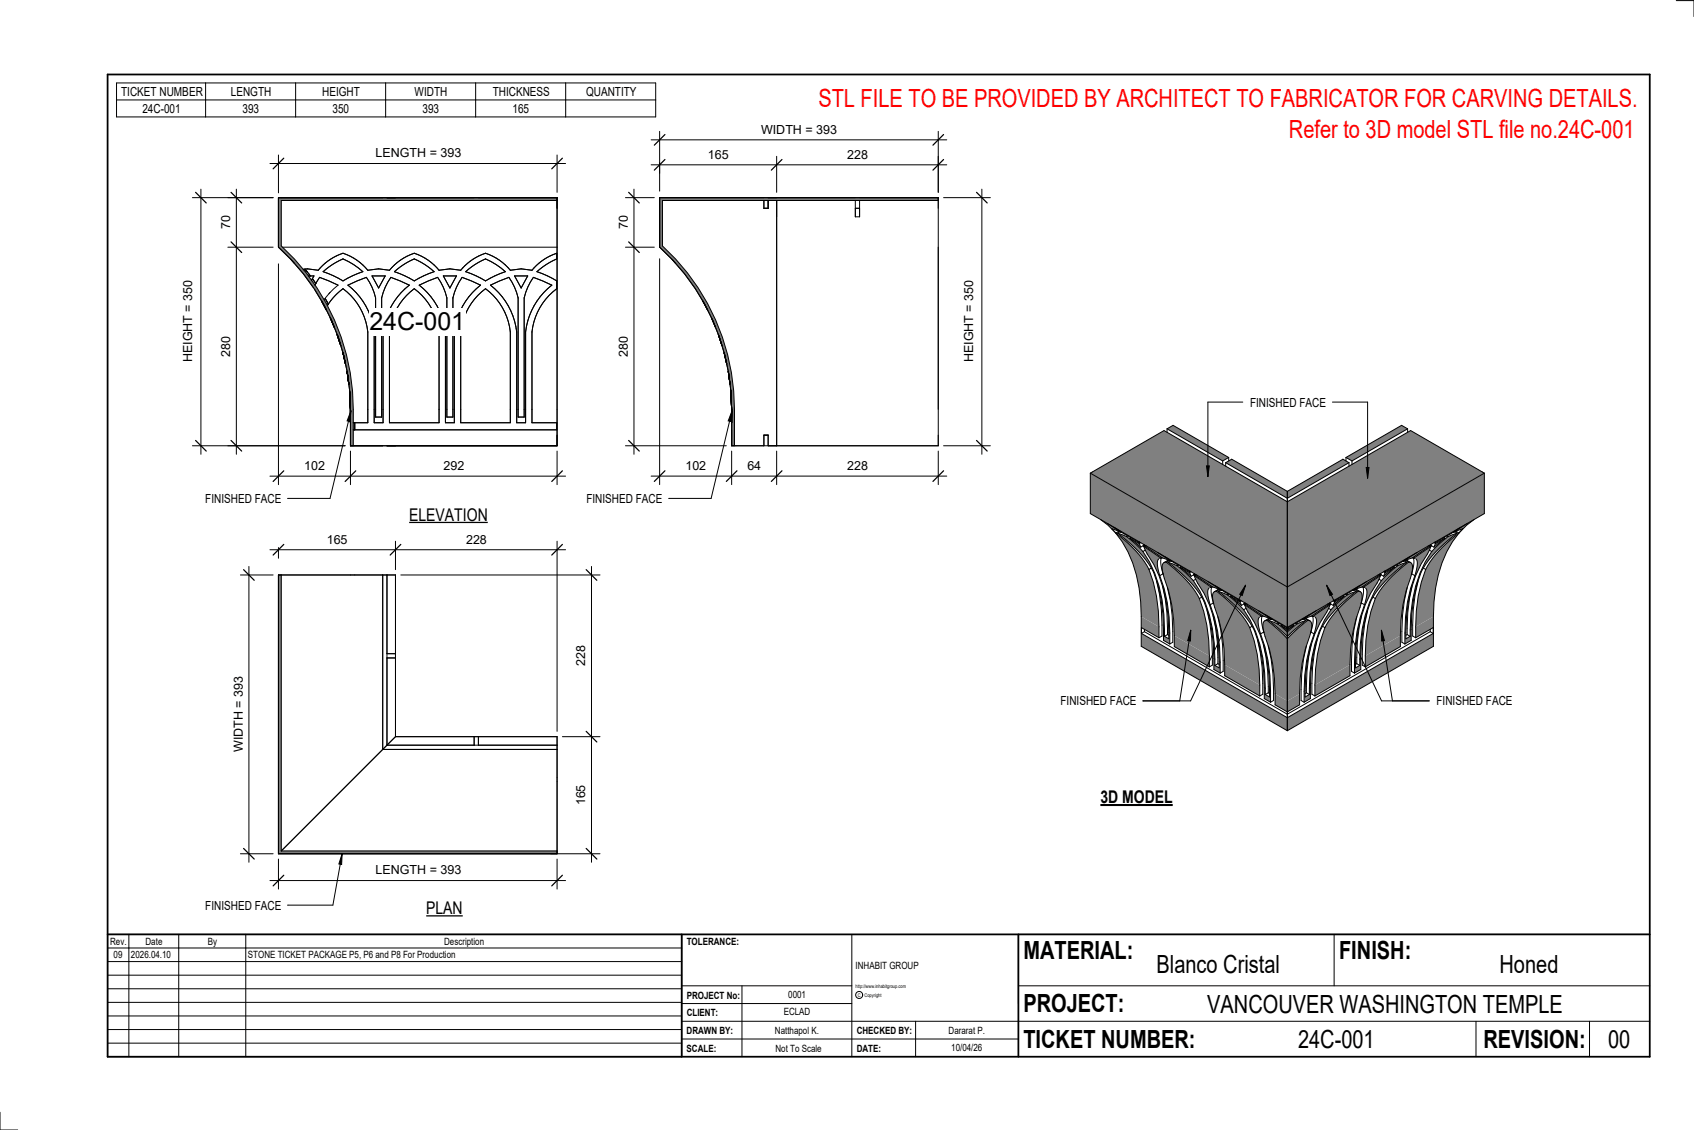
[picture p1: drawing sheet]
<svg xmlns="http://www.w3.org/2000/svg" width="914mm" height="610mm" viewBox="0 0 914 610" stroke-linecap="round" stroke-linejoin="round" font-family="sans-serif">
<g fill="#808080">
<path d="M589 255l106 62v21l-106-61z"/>
<path d="M695 317l106-62v22l-106 61z"/>
<path d="M589 255l106 62v-46l-67-39zM662 250l33 19v-4l-30-17zM630 231l30 18 3-2-30-18z"/>
<path d="M683 335a9 9 0 0 0 0 8 83 83 0 0 1 5 31l7 4v-33l-11-10zM672 326v2a74 74 0 0 1 13 45h1a98 98 0 0 0-6-34l-1-5 1-1h1zM658 319a65 65 0 0 1 19 21 83 83 0 0 1 5 31h1a68 68 0 0 0-14-44 28 28 0 0 0-11-8zM655 319a9 9 0 0 0 1 9 83 83 0 0 1 5 31l19 11a65 65 0 0 0-8-36 73 73 0 0 0-15-15zM645 311v1a74 74 0 0 1 13 45h1a98 98 0 0 0-7-34v-5l1-1h1zM631 303a65 65 0 0 1 19 21 83 83 0 0 1 5 31l1 1a68 68 0 0 0-14-45 28 28 0 0 0-11-8zM628 304a9 9 0 0 0 0 8 83 83 0 0 1 6 31l19 11a65 65 0 0 0-8-35 71 71 0 0 0-16-16zM685 335l10 8v-2a18 18 0 0 0-10-6zM617 295l1 1a74 74 0 0 1 13 45v1a101 101 0 0 0-6-35v-4v-1l2-1zM691 337l4 3v-1zM603 288a65 65 0 0 1 20 21 83 83 0 0 1 5 31h1a72 72 0 0 0-12-42l-4-5a17 17 0 0 0-10-5zM683 332l12 7zM602 288a67 67 0 0 1 14 45l10 5a65 65 0 0 0-8-35 69 69 0 0 0-16-15zM672 326l10 6 5 2-8-5zM664 322l6 5-1-2zM656 316l14 8zM644 310l11 7 4 2-7-6zM637 306l6 5-1-2zM629 300l13 8zM617 294l10 7 5 2-8-5zM610 290l6 5-1-2zM602 285l13 7zM594 280l6 5 5 2z"/>
<path d="M616 333v16l79 45v-7l-79-45v-3l10 5v-6zM688 374v6l7 4v-6zM682 371v6l4 2v-6h-1v3l-2-1v-4zM661 359v6l19 10v-5zM655 355v6l4 2v-6h-1v3l-2-1v-3zM634 343v6l19 11v-6zM628 340v5l3 2v-5v-1v4l-2-2v-3z"/>
<path d="M695 271v46l106-62-40-23zM695 265v4l33-19-3-2zM727 247l3 2 30-18-3-2z"/>
<path d="M696 343l-1 2v33l7-4a97 97 0 0 1 6-34v-4l-1-1h-1zM709 333h1a10 10 0 0 1-1 9 83 83 0 0 0-5 31 74 74 0 0 1 13-45l1-2zM720 327a68 68 0 0 0-13 44 64 64 0 0 1 8-35 76 76 0 0 1 17-17 21 21 0 0 0-12 8zM724 327a41 41 0 0 0-13 26l-1 17 19-11a97 97 0 0 1 6-34v-5l-1-1h-1zM736 317h1a10 10 0 0 1 0 9 83 83 0 0 0-6 31h1a74 74 0 0 1 13-45v-1zM747 311a68 68 0 0 0-13 45l1-1a64 64 0 0 1 7-35 77 77 0 0 1 17-17 21 21 0 0 0-12 8zM751 311a41 41 0 0 0-13 26l-1 17 19-11a97 97 0 0 1 6-34v-4v-1l-2-1zM695 341v2l10-8a18 18 0 0 0-10 6zM763 301l1 1a10 10 0 0 1 0 9 83 83 0 0 0-6 31l1-1a74 74 0 0 1 13-45v-1zM695 339v1l3-3zM775 296a68 68 0 0 0-14 44h1a64 64 0 0 1 8-36 77 77 0 0 1 16-16 21 21 0 0 0-11 8zM695 338v1l12-7zM778 295a41 41 0 0 0-12 27l-2 16 10-5a70 70 0 0 1 14-45zM703 334l5-2 10-6h-2zM720 325v2l5-5zM720 324l14-8zM730 319l3-2a14 14 0 0 0 7-4l5-3h-1zM748 309l-1 2 6-5zM747 308l14-8zM757 303l5-2 11-7-2 1zM775 293l-1 2 6-5zM775 292l13-7zM785 287l5-2 6-5z"/>
<path d="M695 387v7l79-45v-16l-10 5v6l10-5v3zM695 378v6l7-4v-6zM704 373v6l3-2v-6v4l-3 1v-3zM710 370v5l19-10v-6zM731 357v6l4-2v-6l-1 1v3l-2 1v-3zM737 354v6l19-11v-6zM758 342v5l4-2v-5h-1v3l-2 2v-4z"/>
</g>
<g fill="none" stroke="#000" stroke-width=".54">
<path d="M630 231l3-2 30 18M630 231v2M630 231l30 18M760 231l-3-2-30 18M760 231v2M760 231l-30 18M589 255v22l106 61 106-61v-22M589 255l39-23 67 39 66-39 40 23M589 255l106 62 106-62M660 249v2M662 250l33 19 33-19M662 250l3-2 30 17"/>
<path d="M662 250v1M663 247l-3 2M663 247v2M727 247l3 2M727 247v2M728 250l-3-2-30 17M728 250v1M730 249v2M695 265v74M594 280a52 52 0 0 1 21 37l1 8v24l79 45M598 282l7 5M600 285l2 3"/>
<path d="M600 285h.1M600 285l5 2M601 284l14 9M602 288a61 61 0 0 1 18 19M603 288l5 1M603 288a65 65 0 0 1 20 21 88 88 0 0 1 5 36l3 2M604 287l-2 1M604 287l-1 1M605 287h.1M608 289l9 9M609 289h-1M610 290l6 5"/>
<path d="M610 290l5 3M610 290h.1M615 292v1M615 293l1 2M616 293h-1M617 298a73 73 0 0 1 12 45M617 294l1 1M617 294l5 3a19 19 0 0 0 9 5l1 1M617 294l2 1M617 294l-1 1M617 295l10 6M617 295l1 1a75 75 0 0 1 13 49l-2-2"/>
<path d="M618 294h.1M618 294h-1M618 295h-1M618 297l-1 1M625 298l7 5M765 298l-8 5M772 297l1 1M772 295h.1M772 294h1M772 294h.1M772 295v1a75 75 0 0 0-13 49l2-2M772 295l-9 6"/>
<path d="M772 294l2 1M773 294l-6 3a19 19 0 0 1-8 5l-2 1M773 294l-2 1M773 294l-1 1M773 298a73 73 0 0 0-12 45M774 293h1M775 292v1M775 293l-1 2M779 290h1M780 290l-6 5M780 290l-5 3M781 289h1"/>
<path d="M782 289l-9 9M784 287h1M785 287l2 1M786 287l1 1M787 288a65 65 0 0 0-20 21 88 88 0 0 0-5 36l-4 2M787 288l-5 1M787 288a61 61 0 0 0-17 19M788 284l-13 9M789 285l-4 2M790 285h.1M790 285l-3 3M792 282l-7 5"/>
<path d="M796 280a52 52 0 0 0-21 37l-1 8v24l-79 45M620 307a88 88 0 0 1 6 37M621 306l-1 1M624 314a103 103 0 0 1 3 29l-1 1M625 302a10 10 0 0 0 1 9M626 311a88 88 0 0 1 5 36M627 301h-1M627 301v3l1 6M627 301h.1M628 316a97 97 0 0 1 2 26M628 310l-2 1M628 310h.1"/>
<path d="M629 300l13 8M629 303a61 61 0 0 1 18 20M629 303a2.7 2.7 0 0 0-2 5l1 2a92 92 0 0 1 6 39l19 11M630 302h.1M630 317a103 103 0 0 1 3 29l-2 1M630 302l-2 2M630 303l5 2M630 303a65 65 0 0 1 20 21 88 88 0 0 1 5 37l4 2M631 302h-1M631 302l-2 1M632 303h-2M633 303h-1"/>
<path d="M635 305l9 8M636 305h-1M637 306l6 5M637 306l5 3M638 306h-1M642 308h.1M642 309l1 2M643 308l-1 1M644 313a73 73 0 0 1 12 46M644 310l1 1M644 310h2M644 310l5 3a19 19 0 0 0 9 5l1 1"/>
<path d="M645 310l-2 1M645 311l9 6M645 311v1a75 75 0 0 1 13 48l-2-1M645 310h.1M645 310h-1M645 310v1M645 312l-1 1M652 314l7 5M653 317a10 10 0 0 0 0 9M654 317h-1M654 317v2l1 6M654 317h.1"/>
<path d="M656 316l13 8M657 319a61 61 0 0 1 18 20M657 319a2.7 2.7 0 0 0-2 4v3a92 92 0 0 1 6 39l19 10M657 318h.1M657 318l-2 1M658 319l5 2M658 319a65 65 0 0 1 19 21 88 88 0 0 1 5 37l4 2M658 318h-1M658 318l-1 1M659 318l-1 1M660 318l-1 1M730 318v1"/>
<path d="M731 318l1 1M731 318l2 1M732 318h.1M732 319a65 65 0 0 0-19 21 88 88 0 0 0-6 37l-3 2M732 319l-5 2M732 318l2 1M732 318h1M733 319a2.7 2.7 0 0 1 2 4v3a92 92 0 0 0-6 39l-19 10M733 319a61 61 0 0 0-18 20M734 316l-13 8M735 317h1M736 317v2l-1 6"/>
<path d="M736 317h1M737 317a10 10 0 0 1 0 9M738 314l-8 5M744 312l2 1M745 310v1M745 310h.1M745 311v1a75 75 0 0 0-13 48l2-1M745 311l-9 6M745 310l2 1M745 310l-5 3a19 19 0 0 1-8 5l-2 1M745 310h-1M746 310l-1 1"/>
<path d="M746 313a73 73 0 0 0-12 46M747 308l1 1M748 308h.1M748 309l-1 2M752 306h1M753 306l-6 5M753 306l-5 3M754 305h.1M754 305l-8 8M757 303h.1M758 303h1M759 302l1 1"/>
<path d="M759 302h1M759 303a65 65 0 0 0-19 21 88 88 0 0 0-5 37l-4 2M759 303l-5 2M760 302l1 2M760 317a103 103 0 0 0-3 29l1 1M760 302h.1M760 303a2.7 2.7 0 0 1 2 5v2a92 92 0 0 0-6 39l-19 11M760 303a61 61 0 0 0-18 20M761 300l-13 8M762 310l2 1M762 310h.1M762 316a97 97 0 0 0-2 26"/>
<path d="M763 301h.1M763 301v3l-1 6M763 301h1M764 311a88 88 0 0 0-6 36M764 302a10 10 0 0 1 0 9M765 314a103 103 0 0 0-2 29l1 1M768 306l2 1M770 307a88 88 0 0 0-6 37M618 340v1M647 323a88 88 0 0 1 6 37M649 322l-2 1M652 329a103 103 0 0 1 2 30l-1 1"/>
<path d="M653 326a88 88 0 0 1 6 37M655 332a97 97 0 0 1 2 26M655 325v1M655 325l-2 1M657 333a103 103 0 0 1 3 29l-1 1M663 321l8 8M663 321h.1M664 322l6 5M664 322l5 3M665 321l-1 1M669 324h.1M669 325l1 2"/>
<path d="M670 324l-1 1M671 329a73 73 0 0 1 12 46M671 326h1M672 326l5 3a19 19 0 0 0 8 5h2M672 326h1M672 326l-2 1M672 326l9 7M672 326v2a75 75 0 0 1 13 48l-2-1M672 325h.1M672 325v1M672 326h.1M673 328l-2 1"/>
<path d="M675 339a88 88 0 0 1 5 36M676 338l-1 1M679 329l8 5M680 333a10 10 0 0 0 0 9M681 333h-1M681 332v3l1 6M682 332l-1 1M683 332l12 7 12-7M684 335l11 10M684 335a2.7 2.7 0 0 0-2 4v3a92 92 0 0 1 6 38l7 4 7-4a97 97 0 0 1 6-40 4 4 0 0 0-1-5h-1M685 334h-1M685 334l-2 1"/>
<path d="M685 335l5 2M685 335l10 8M685 334h.1M685 334l-1 1M686 334l-1 1M687 334h.1M690 337l5 4M690 336v1M691 337l4 3M691 337l4 2M692 337h-1M695 339v1"/>
<path d="M698 337h.1M698 337l-3 3M698 337l-3 2M699 336l1 1M700 337l-5 4M703 334h.1M704 334l1 1M704 334l2 1M705 334h.1M705 335l-10 8M705 335l-5 2M705 334l2 1"/>
<path d="M706 335l-11 10M708 332l1 1M708 332l1 3-1 6M709 333h.1M710 333a10 10 0 0 1-1 9M711 329l-8 5M714 338l1 1M715 339a88 88 0 0 0-5 36M717 328l1 1M717 326h1M718 325v1M718 325h.1"/>
<path d="M718 326l-1 2a75 75 0 0 0-13 48l3-1M718 326l-9 7M718 326l2 1M718 326l-5 3a19 19 0 0 1-9 5h-1M718 326h-2M718 326h.1M718 329a73 73 0 0 0-11 46M720 324v1M720 324h1M720 325v2M721 324h.1M725 321v1"/>
<path d="M725 322l-5 5M725 322l-5 3M727 321h.1M727 321l-9 8M732 333a103 103 0 0 0-2 29l1 1M735 325l2 1M735 325v1M735 332a97 97 0 0 0-3 26M737 326a88 88 0 0 0-6 37M738 329a103 103 0 0 0-3 30l2 1M741 322l1 1M742 323a88 88 0 0 0-5 37"/>
<path d="M772 340v1M616 342l79 45 79-45M616 342v-3l10 5M618 341l77 44 77-44M618 341l-2 1M630 342l1 1M630 342l-1 1M657 358h1M657 358l-1 1M679 345a103 103 0 0 1 3 30h-2M680 342a88 88 0 0 1 6 37M682 348a97 97 0 0 1 3 26"/>
<path d="M682 341h.1M682 341l-2 1M685 348a103 103 0 0 1 2 30l-1 1M695 341v2M695 345v49M695 340v1M695 343v2M705 348a103 103 0 0 0-3 30l2 1M708 341l1 1M708 341h-1M708 348a97 97 0 0 0-3 26M709 342a88 88 0 0 0-5 37"/>
<path d="M711 345a103 103 0 0 0-3 30h2M732 358l2 1M732 358h.1M760 342l-1 1M760 342l1 1M772 341l2 1M774 342v-3l-10 5M685 374h.1M685 374l-2 1M705 374l2 1M705 374h-1"/>
</g>
<path d="M356 107h150v1h-148v25a119 119 0 0 1 38 88v19h-1a151 151 0 0 0-7-58 118 118 0 0 0-32-49z" fill="#7c7c7c"/>
<g fill="none" stroke="#000" stroke-width=".54">
<path d="M412 108v4h3v-4M419 108v132M462 108v9h2v-9M462 112h2M506 108h-148v25a119 119 0 0 1 38 88v19M356 133a118 118 0 0 1 39 88M356 133v-26h150v133h-111v-19M356 133l7 7M363 140l2 2M506 133v88M363 140a118 118 0 0 1 32 71M379 162l3 5"/>
<path d="M384 171l2 6M388 181l2 5M389 185l1 1M391 190l1 6M393 200h.1M393 200l1 7M394 210v1M394 211l1 10M412 240v-5h3v5"/>
</g>
<path d="M150 107h151v1h-149v25a119 119 0 0 1 39 88v19h-2a151 151 0 0 0-6-58 118 118 0 0 0-33-49z" fill="#7c7c7c"/>
<g fill="none" stroke="#000" stroke-width=".54">
<path d="M301 108h-149v25a119 119 0 0 1 39 88v19M150 133a118 118 0 0 1 39 88M150 133v-26h151v133h-112v-19M150 133l7 7M153 133h148v88M157 140l7 8M185 137a29 29 0 0 0-13 9M185 137a29 29 0 0 1 14 9M185 137l8 3M224 137a29 29 0 0 0-14 9M224 137a29 29 0 0 1 13 9M224 140l-6 3-5 4"/>
<path d="M224 140l5 3 5 4M224 137l5 2 5 4M258 138l-4 3-5 5M262 137a29 29 0 0 0-13 9M262 137a29 29 0 0 1 13 9M262 137l-3 1M262 137l6 2M268 139l3 3 4 4M301 137a29 29 0 0 0-14 9M301 137v3l-6 3-5 4M301 137a29 29 0 0 0-13 7M164 148l5 7"/>
<path d="M164 146h1M165 145l3 4M165 145l1 2h-1M166 145h-2h1M166 145l6 1M166 145h-1M166 149h3M167 148v1M169 150l1 3M169 149l-1 2 1-1M169 149v1M170 156l8 15 6 15"/>
<path d="M173 150l9 4-4 4-3 4M173 150l-3 4v-1M173 150l-3 3M174 147l5-4 6-3 6 3 5 4M174 147l11 5M178 158h.1M185 156a33 33 0 0 1 14 23M185 156l-5 5-3 4v-1M185 156l-4 4-4 4M188 154a37 37 0 0 1 14 25M193 140l6 6M196 147l-11 5"/>
<path d="M198 150a31 31 0 0 1 5 11M198 150l-10 4M199 146a23 23 0 0 1 11 0M201 149h7l-4 6zM211 150l10 4M211 150a31 31 0 0 0-5 11M213 147l11 5M221 154a37 37 0 0 0-14 25M224 156a33 33 0 0 1 13 23M224 156a33 33 0 0 0-14 23M226 154a37 37 0 0 1 14 25M234 143l3 3"/>
<path d="M234 147l-10 5M236 150a31 31 0 0 1 5 11M236 150l-10 4M237 146a23 23 0 0 1 12 0M239 149h7l-3 6zM249 150l10 4M249 150a31 31 0 0 0-5 11M251 147l5-4 6-3 6 3 5 4M251 147l11 5M259 154a37 37 0 0 0-14 25M262 156a33 33 0 0 1 13 23M262 156a33 33 0 0 0-13 23"/>
<path d="M265 154a37 37 0 0 1 14 25M273 147l-11 5M275 150a31 31 0 0 1 5 11M275 150l-10 4M275 146a23 23 0 0 1 12 0M278 149h7l-4 6zM288 150l10 4M288 150a31 31 0 0 0-5 11M288 144l-1 2M290 147l11 5M298 154a37 37 0 0 0-14 25M301 156a33 33 0 0 0-14 23"/>
<path d="M301 152v4M176 161l1 3zM179 173v1M199 179v49h-8M202 179v49h5v-49M203 161v60M206 161v60M210 179v49h27v-49M240 179v49h5v-49M241 161v60M244 161v60M249 179v49h26v-49"/>
<path d="M279 179v49h5v-49M280 161v60M283 161v60M287 179v49h14v4h-110M182 181l1 2M184 185l2 11M185 191l1 2M187 197v3M187 200l1 2M187 200l2 12M189 211v10M191 228v4"/>
<path d="M203 221v4h3v-4M241 221v4h3v-4M280 221v4h3v-4"/>
</g>
<path d="M150 310h2v149h149v2h-151z" fill="#7c7c7c"/>
<g fill="none" stroke="#000" stroke-width=".54">
<path d="M351 89h160M356 88v6M419 84v20M506 84v20M150 310h39M150 310h63v87M150 310v151h151M152 310v149M207 310v94h94M209 310v92h92M209 353h4M209 355h4"/>
<path d="M213 397l-61 62M213 397h88v64M256 397v5M258 397v5M301 422v39M152 459h149"/>
</g>
<path d="M359 86l-6 6M422 86l-6 6M509 86l-5 6" fill="none" stroke="#000" stroke-width=".67"/>
<g fill="#fff">
<path d="M382 79h11v8h-11z"/>
<path d="M457 79h11v8h-11z"/>
</g>
<path d="M351 75h160M356 71v32M506 71v33" fill="none" stroke="#000" stroke-width=".54"/>
<path d="M359 73l-6 5M509 73l-5 5" fill="none" stroke="#000" stroke-width=".67"/>
<path d="M411 66h41v8h-41z" fill="#fff"/>
<path d="M356 140v121M351 257h160M395 243v18M419 243v18M506 243v18" fill="none" stroke="#000" stroke-width=".54"/>
<path d="M359 254l-6 6M398 254l-6 6M422 254l-6 6M509 254l-5 6" fill="none" stroke="#000" stroke-width=".67"/>
<g fill="#fff">
<path d="M370 247h11v8h-11z"/>
<path d="M403 247h8v8h-8z"/>
<path d="M457 247h11v8h-11z"/>
</g>
<path d="M338 107h15M342 102v143M338 133h15M338 240h54" fill="none" stroke="#000" stroke-width=".54"/>
<path d="M339 104l6 5M339 130l6 6M339 238l6 5" fill="none" stroke="#000" stroke-width=".67"/>
<g fill="#fff">
<path d="M333 181h7v11h-7z"/>
<path d="M333 116h7v8h-7z"/>
</g>
<path d="M509 107h26M530 102v143M509 240h26" fill="none" stroke="#000" stroke-width=".54"/>
<path d="M527 104l6 5M527 238l6 5" fill="none" stroke="#000" stroke-width=".67"/>
<path d="M519 151h8v44h-8z" fill="#fff"/>
<path d="M146 88h159M150 84v20M301 84v20" fill="none" stroke="#000" stroke-width=".54"/>
<path d="M153 85l-6 6M304 85l-6 6" fill="none" stroke="#000" stroke-width=".67"/>
<path d="M203 79h45v7h-45z" fill="#fff"/>
<path d="M123 107h24M128 102v143M123 133h24M123 240h63" fill="none" stroke="#000" stroke-width=".54"/>
<path d="M125 104l5 5M125 130l5 6M125 238l5 5" fill="none" stroke="#000" stroke-width=".67"/>
<g fill="#fff">
<path d="M118 116h8v8h-8z"/>
<path d="M118 181h8v11h-8z"/>
</g>
<path d="M150 142v119M146 257h159M189 243v18M301 243v18" fill="none" stroke="#000" stroke-width=".54"/>
<path d="M153 254l-6 6M192 254l-6 6M304 254l-6 6" fill="none" stroke="#000" stroke-width=".67"/>
<g fill="#fff">
<path d="M164 247h11v8h-11z"/>
<path d="M239 247h11v8h-11z"/>
</g>
<path d="M104 107h43M108 102v143M104 240h82" fill="none" stroke="#000" stroke-width=".54"/>
<path d="M106 104l5 5M106 238l5 5" fill="none" stroke="#000" stroke-width=".67"/>
<g fill="#fff">
<path d="M98 151h7v44h-7z"/>
<path d="M199 166h53v15h-53z"/>
</g>
<path d="M216 310h108M319 306v159M304 397h20M297 461h27" fill="none" stroke="#000" stroke-width=".54"/>
<path d="M316 307l6 6M316 395l6 5M316 458l6 5" fill="none" stroke="#000" stroke-width=".67"/>
<g fill="#fff">
<path d="M310 348h7v11h-7z"/>
<path d="M310 424h7v11h-7z"/>
</g>
<path d="M146 297h159M150 295v6M213 292v15M301 292v103" fill="none" stroke="#000" stroke-width=".54"/>
<path d="M153 294l-6 5M216 294l-5 5M304 294l-6 5" fill="none" stroke="#000" stroke-width=".67"/>
<g fill="#fff">
<path d="M176 287h11v8h-11z"/>
<path d="M252 287h11v8h-11z"/>
</g>
<path d="M146 475h159M150 463v17M301 463v17" fill="none" stroke="#000" stroke-width=".54"/>
<path d="M153 472l-6 6M304 472l-6 6" fill="none" stroke="#000" stroke-width=".67"/>
<path d="M203 466h45v7h-45z" fill="#fff"/>
<path d="M130 310h17M134 306v159M130 461h17" fill="none" stroke="#000" stroke-width=".54"/>
<path d="M131 307l6 6M131 458l6 5" fill="none" stroke="#000" stroke-width=".67"/>
<path d="M125 365h8v41h-8z" fill="#fff"/>
<g fill="none" stroke="#000" stroke-width=".54">
<path d="M905 0h9v9M460 504v66M720 504v28M891 504h-341v37M368 532h92M401 532v38M550 532h341M368 551h523M368 541h92M494 551v19M797 551v19M858 551v19"/>
<path d="M368 561h182M0 600v10h10"/>
<circle cx="464" cy="537" r="1.9"/>
</g>
<path d="M58 40h833v530h-833zM58 504h833M368 504v66M550 504v66" fill="none" stroke="#000" stroke-width=".96"/>
<g fill="#fff">
<path d="M652 534h192v15h-192z"/>
<path d="M513 562h17v6h-17z"/>
<path d="M425 533h10v6h-10z"/>
<path d="M423 543h15v6h-15z"/>
<path d="M418 553h24v6h-24z"/>
<path d="M624 513h68v15h-68z"/>
<path d="M809 513h33v15h-33z"/>
<path d="M512 553h20v6h-20z"/>
<path d="M701 553h41v15h-41z"/>
<path d="M442 45h443v16h-443z"/>
<path d="M868 553h12v15h-12z"/>
<path d="M61 512h5v6h-5z"/>
</g>
<g fill="none" stroke="#000" stroke-width=".54">
<path d="M63 45h291v18h-291zM63 54h291M111 45v18M160 45v18M208 45v18M257 45v18M305 45v18M58 504h310v66h-310zM58 519h310M58 511h310M70 504v66M96 504v66"/>
<path d="M133 504v66M58 533h310M58 526h310M58 555h310M58 548h310M58 541h310M58 563h310"/>
</g>
<path d="M221 272h42v11h-42z" fill="#fff"/>
<path d="M221 282h42" fill="none" stroke="#000" stroke-width=".69" stroke-linecap="butt"/>
<path d="M230 485h20v10h-20z" fill="#fff"/>
<path d="M230 494h20" fill="none" stroke="#000" stroke-width=".69" stroke-linecap="butt"/>
<path d="M594 424h39v12h-39z" fill="#fff"/>
<path d="M594 434h39" fill="none" stroke="#000" stroke-width="1.1" stroke-linecap="butt"/>
<path d="M696 62h188v15h-188z" fill="#fff"/>
<path d="M185 461l-1 5h-1zM185 461l-5 27h-25" fill="none" stroke="#000" stroke-width=".54"/>
<path d="M185 461l-1 5h-1z" fill="#000"/>
<path d="M111 485h40v7h-40z" fill="#fff"/>
<path d="M395 222v5h-2zM395 222l-11 47h-23" fill="none" stroke="#000" stroke-width=".54"/>
<path d="M395 222v5h-2z" fill="#000"/>
<path d="M317 265h40v8h-40z" fill="#fff"/>
<path d="M672 316l-1 5h-2zM672 316l-29 62h-26M643 340v6h-2zM643 340l-6 38" fill="none" stroke="#000" stroke-width=".54"/>
<path d="M672 316l-1 5h-2zM643 340v6h-2z" fill="#000"/>
<path d="M572 374h41v8h-41z" fill="#fff"/>
<path d="M189 222v5h-2zM189 222l-11 47h-23" fill="none" stroke="#000" stroke-width=".54"/>
<path d="M189 222v5h-2z" fill="#000"/>
<path d="M111 265h40v8h-40z" fill="#fff"/>
<path d="M716 316l3 5h-1zM746 340l1 6h-1z" fill="#000"/>
<path d="M716 316l3 5h-1zM716 316l30 62h26M746 340l1 6h-1zM746 340l6 38" fill="none" stroke="#000" stroke-width=".54"/>
<path d="M775 374h41v8h-41z" fill="#fff"/>
<path d="M651 251h2l-1 6zM737 252h2l-1 6z" fill="#000"/>
<path d="M671 217h-19v40M719 217h19v41M651 251h2l-1 6zM737 252h2l-1 6z" fill="none" stroke="#000" stroke-width=".54"/>
<path d="M675 213h40v8h-40z" fill="#fff"/>
<g font-size="13.5" fill="#f00">
<text x="442" y="58">STL FILE TO BE PROVIDED BY ARCHITECT TO FABRICATOR FOR CARVING DETAILS.</text>
<text x="696" y="75">Refer to 3D model STL file no.24C-001</text>
</g>
<g font-size="13.5">
<text x="199" y="178">24C-001</text>
<text x="552" y="517">MATERIAL:</text>
<text x="723" y="517">FINISH:</text>
<text x="624" y="525">Blanco Cristal</text>
<text x="809" y="525">Honed</text>
<text x="552" y="546">PROJECT:</text>
<text x="652" y="546">VANCOUVER WASHINGTON TEMPLE</text>
<text x="552" y="565">TICKET NUMBER:</text>
<text x="701" y="565">24C-001</text>
<text x="801" y="565">REVISION:</text>
<text x="868" y="565">00</text>
</g>
<g font-size="9.4">
<text x="221" y="281">ELEVATION</text>
<text x="594" y="433">3D MODEL</text>
<text x="230" y="493">PLAN</text>
</g>
<g font-size="6.7">
<text x="65" y="52">TICKET NUMBER</text>
<text x="125" y="52">LENGTH</text>
<text x="174" y="52">HEIGHT</text>
<text x="224" y="52">WIDTH</text>
<text x="266" y="52">THICKNESS</text>
<text x="316" y="52">QUANTITY</text>
<text x="77" y="61">24C-001</text>
<text x="131" y="61">393</text>
<text x="179" y="61">350</text>
<text x="228" y="61">393</text>
<text x="277" y="61">165</text>
<text x="411" y="72">WIDTH = 393</text>
<text x="203" y="85">LENGTH = 393</text>
<text x="382" y="86">165</text>
<text x="457" y="86">228</text>
<text x="124" y="124" transform="rotate(-90 124 124)">70</text>
<text x="339" y="124" transform="rotate(-90 339 124)">70</text>
<text x="104" y="195" transform="rotate(-90 104 195)">HEIGHT = 350</text>
<text x="124" y="192" transform="rotate(-90 124 192)">280</text>
<text x="339" y="192" transform="rotate(-90 339 192)">280</text>
<text x="525" y="195" transform="rotate(-90 525 195)">HEIGHT = 350</text>
<text x="675" y="219">FINISHED FACE</text>
<text x="164" y="254">102</text>
<text x="239" y="254">292</text>
<text x="370" y="253">102</text>
<text x="403" y="253">64</text>
<text x="457" y="253">228</text>
<text x="111" y="271">FINISHED FACE</text>
<text x="317" y="271">FINISHED FACE</text>
<text x="176" y="293">165</text>
<text x="252" y="293">228</text>
<text x="316" y="359" transform="rotate(-90 316 359)">228</text>
<text x="572" y="380">FINISHED FACE</text>
<text x="775" y="380">FINISHED FACE</text>
<text x="131" y="406" transform="rotate(-90 131 406)">WIDTH = 393</text>
<text x="316" y="435" transform="rotate(-90 316 435)">165</text>
<text x="203" y="472">LENGTH = 393</text>
<text x="111" y="491">FINISHED FACE</text>
</g>
<g font-size="5.4">
<text x="59" y="510">Rev.</text>
<text x="79" y="510">Date</text>
<text x="112" y="510">By</text>
<text x="240" y="510">Description</text>
<text x="371" y="510">TOLERANCE:</text>
<text x="61" y="517">09</text>
<text x="71" y="517">2026.04.10</text>
<text x="134" y="517">STONE TICKET PACKAGE P5, P6 and P8 For Production</text>
<text x="462" y="523">INHABIT GROUP</text>
<text x="371" y="539">PROJECT No:</text>
<text x="425" y="538">0001</text>
<text x="371" y="548">CLIENT:</text>
<text x="423" y="548">ECLAD</text>
<text x="371" y="558">DRAWN BY:</text>
<text x="418" y="558">Natthapol K.</text>
<text x="462" y="558">CHECKED BY:</text>
<text x="512" y="558">Dararat P.</text>
<text x="371" y="567">SCALE:</text>
<text x="419" y="567">Not To Scale</text>
<text x="462" y="567">DATE:</text>
<text x="513" y="567">10/04/26</text>
</g>
<g font-size="2.7">
<text x="462" y="533">http://www.inhabitgroup.com</text>
<text x="463" y="538">C</text>
<text x="467" y="538">Copyright</text>
</g>
</svg>
